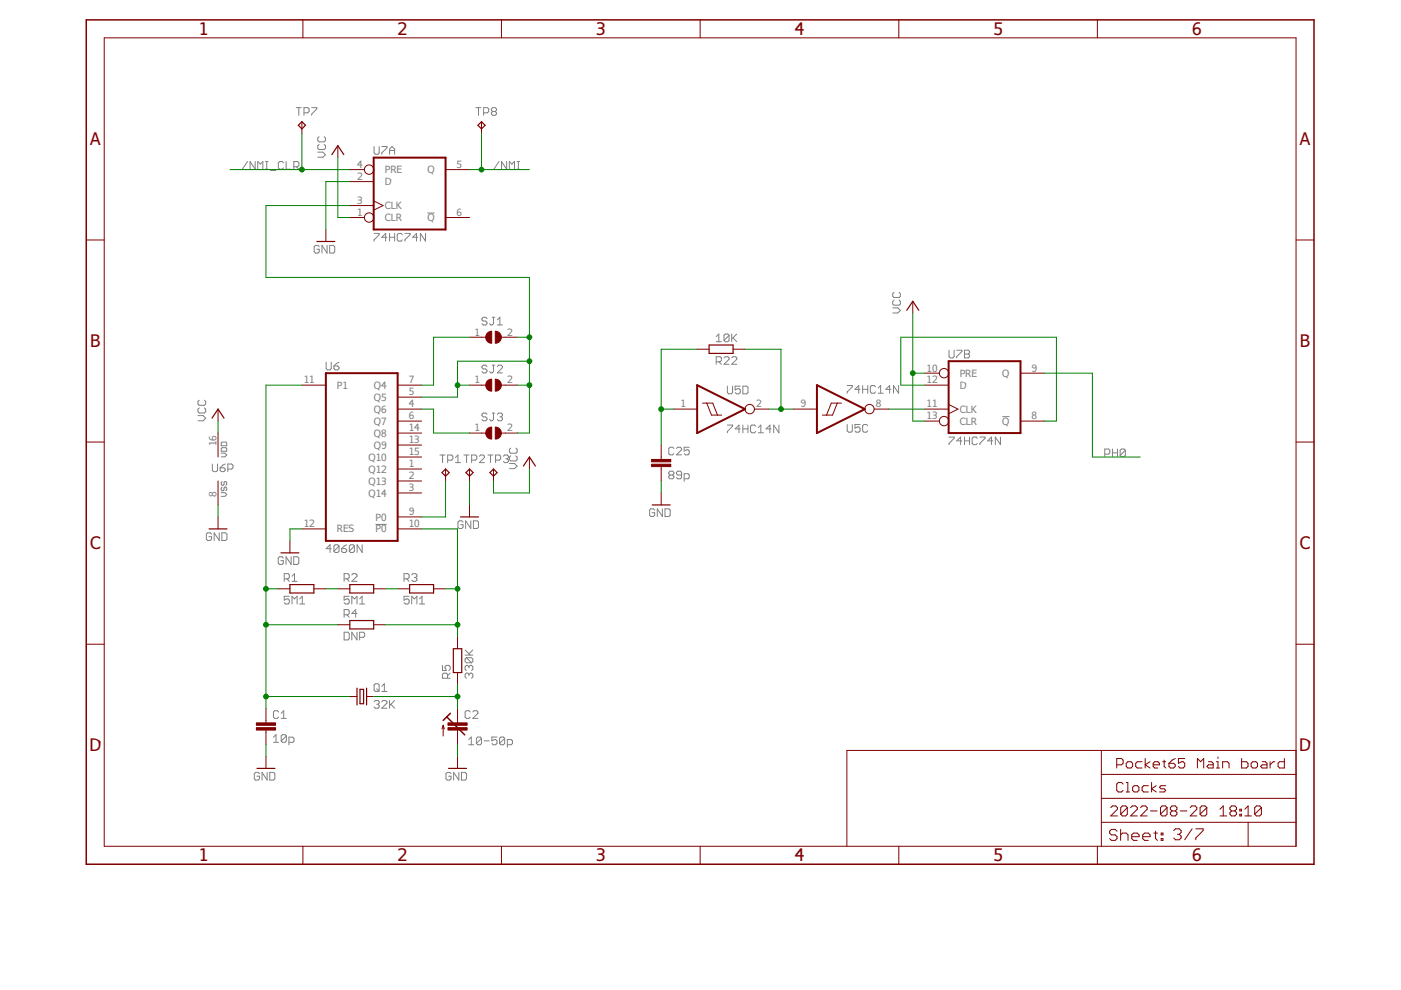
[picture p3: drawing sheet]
<svg xmlns="http://www.w3.org/2000/svg" width="297mm" height="210mm" viewBox="0 0 297 210" stroke-linecap="round" stroke-linejoin="round" font-family="sans-serif">
<g fill="none" stroke="#808080" stroke-width=".21">
<path d="M52.5 34.2l-1.1 1.7M54.1 34.2v1.7l-1.1-1.7v1.7M54.7 35.9v-1.7l.5 .6 .5-.6v1.7M56.3 35.9h.5M56.3 34.2h.5M56.6 34.2v1.7M57.4 36.2h1.1M60.1 34.5l-.3-.3h-.5l-.3 .3v1.1l.3 .3h.5l.3-.3M60.7 34.2v1.7h1M62.3 35.3h.8l.3-.2v-.6l-.3-.3h-.8v1.7M62.8 22.8h1.1M62.8 35.3l.6 .6"/>
<path d="M63.4 22.8v1.6M64.5 23.9h.8l.2-.3v-.5l-.2-.3h-.8v1.6M66.1 22.8h1.1v.3l-1.1 1.1v.2M67.4 32.3h1.1l.5 .5-.5 .5h-1.1M67.6 30.6l-.2 .3v.5l.2 .3h1.1l.3-.3v-.5l-.3-.3M67.6 29l-.2 .3v.5l.2 .3h1.1l.3-.3v-.5l-.3-.3M79.3 31.1v1.3l.3 .3h.5l.3-.3v-1.3M80.9 31.1h1.1v.2l-1.1 1.1v.3M82.6 32.7v-1.1l.5-.5 .6 .5v1.1M82.6 31.9h1.1M100.9 22.8h1.1M101.5 22.8v1.6"/>
<path d="M102.5 23.9h.9l.2-.3v-.5l-.2-.3h-.9v1.6M104.4 23.6l-.2-.2v-.3l.2-.3h.6l.3 .3v.3l-.3 .2M104.4 23.6l-.2 .3v.3l.2 .2h.6l.3-.2v-.3l-.3-.3M104.4 23.6h.6M105.8 34.2l-1.1 1.7M107.4 34.2v1.7l-1.1-1.7v1.7M108 35.9v-1.7l.5 .6 .6-.6v1.7M109.6 35.9h.6M109.6 34.2h.6M109.9 34.2v1.7M67.7 52.3l-.3-.3h-.5l-.3 .3v1.1l.3 .3h.5l.3-.3v-.5h-.5M69.3 52v1.7l-1-1.7v1.7"/>
<path d="M69.9 52h.8l.3 .3v1.1l-.3 .3h-.8zM79.3 49.5h1.1v.3l-1.1 1v.3M82 50.3h-1.1l.9-.8v1.6M82.6 50.3h1.1M82.6 49.5v1.6M83.7 49.5v1.6M85.3 49.8l-.3-.3h-.5l-.3 .3v1l.3 .3h.5l.3-.3M85.9 49.5h1.1v.3l-1.1 1v.3M88.6 50.3h-1.1l.8-.8v1.6M90.2 49.5v1.6l-1.1-1.6v1.6M90.6 45.2h1.5M69.2 76.8v1.3l.2 .3h.6l.2-.3v-1.3"/>
<path d="M70.8 77.6h.8l.3 .3v.2l-.3 .3h-.5l-.3-.3zM71.9 76.8l-.6 .3-.5 .5M103.3 67.5l-.3-.2h-.6l-.2 .2v.3l.2 .3h.6l.3 .2v.3l-.3 .3h-.6l-.2-.3M103.3 77.7l-.3-.3h-.6l-.2 .3v.3l.2 .2h.6l.3 .3v.3l-.3 .3h-.6l-.2-.3M104.4 67.3h.5M104.4 77.4h.5M104.6 67.3v1.3l-.2 .3h-.3l-.3-.3M104.6 77.4v1.4l-.2 .3h-.3l-.3-.3M105.5 68.9h1M105.5 67.8l.5-.5v1.6M105.5 77.7l.2-.3h.6l.2 .3v.3l-1 1.1h1M151.8 71.4l.6-.6v1.7"/>
<path d="M151.8 72.5h1.2M151.8 76.7h.9l.3-.3v-.5l-.3-.3h-.9v1.6M152.4 76.7l.6 .5M153.5 75.9l.3-.3h.5l.3 .3v.3l-1.1 1h1.1M154.6 71.1v1.1l-.3 .3h-.5l-.3-.3M154.6 71.1l-.3-.3h-.5l-.3 .3v1.1M154.6 71.1l-1.1 1.1M155.1 70.8v1.7M155.1 75.9l.3-.3h.6l.2 .3v.3l-1.1 1h1.1M155.4 71.6l.8 .9M156.2 70.8l-1.1 1.1M189.3 65.3h1.1l.5 .5-.5 .6h-1.1"/>
<path d="M189.5 63.6l-.2 .3v.6l.2 .2h1.1l.3-.2v-.6l-.3-.3M189.5 62l-.2 .3v.5l.2 .3h1.1l.3-.3v-.5l-.3-.3M201.2 74.3v1.3l.3 .3h.5l.3-.3v-1.3M202.8 74.3h1.1v.2l-1.1 1.1v.3M204.5 74.3h.8l.3 .2v.3l-.3 .3 .3 .2v.3l-.3 .3h-.8zM204.5 75.1h.8M42 88.1h1.1l.5 .6-.5 .5h-1.1M42.2 86.5l-.2 .3v.5l.2 .3h1.1l.3-.3v-.5l-.3-.3M42.2 84.9l-.2 .2v.6l.2 .2h1.1l.3-.2v-.6l-.3-.2M45 98.4v1.3l.3 .3h.5l.3-.3v-1.3M46.7 99.2h.8l.3 .3v.2l-.3 .3h-.6l-.2-.3zM46.9 96.1h.8l.4 .4-.4 .4h-.8"/>
<path d="M46.9 95.1l.2-.2h.8l.2 .2v.6h-1.2zM47.1 93.7h.8l.2 .2v.6h-1.2v-.6zM47.8 98.4l-.6 .2-.5 .6M48.3 99.5h.8l.3-.3v-.6l-.3-.2h-.8v1.6M93.3 96.5h1.1M93.8 96.5v1.6M94.9 97.6h.8l.3-.3v-.6l-.3-.2h-.8v1.6M96.6 97l.5-.5v1.6M96.6 98.1h1M98.4 96.5h1M98.9 96.5v1.6M100 97.6h.8l.3-.3v-.6l-.3-.2h-.8v1.6"/>
<path d="M101.6 96.7l.3-.2h.5l.3 .2v.3l-1.1 1.1h1.1M103.3 87.8l-.3-.2h-.6l-.2 .2v.3l.2 .3h.6l.3 .3v.2l-.3 .3h-.6l-.2-.3M103.4 96.5h1.1M104 96.5v1.6M104.4 87.6h.5M104.6 87.6v1.3l-.2 .3h-.3l-.3-.3M105.1 97.6h.8l.3-.3v-.6l-.3-.2h-.8v1.6M105.5 87.8l.2-.2h.6l.2 .2v.3l-.2 .3M106 88.4h.3M106.3 88.4l.2 .3v.2l-.2 .3h-.6l-.2-.3M106.7 96.7l.3-.2h.5l.3 .2v.3l-.3 .3M107.3 97.3h.2"/>
<path d="M107.5 97.3l.3 .3v.2l-.3 .3h-.5l-.3-.3M108 98.3h1.1l.5 .5-.5 .6h-1.1M108.3 96.6l-.3 .3v.6l.3 .2h1.1l.2-.2v-.6l-.2-.3M108.3 95l-.3 .3v.5l.3 .3h1.1l.2-.3v-.5l-.2-.3M142.9 95.1l-.3-.3h-.6l-.2 .3v1.1l.2 .2h.6l.3-.2M143.4 95.1l.3-.3h.5l.3 .3v.3l-1.1 1h1.1M146.1 94.8h-1v.8l.5-.2h.3l.2 .2v.6l-.2 .2h-.6l-.2-.2M154.2 90.1h1.1v.3l-1.1 1.1v.3M154.2 81.9v1.3l.3 .3h.5l.3-.3v-1.3M157 90.9h-1.1l.8-.8v1.7M157 81.9h-1.1v.8l.5-.3h.3l.3 .3v.5l-.3 .3h-.6l-.2-.3M157.5 90.9h1.1"/>
<path d="M157.5 81.9h.8l.3 .2v1.1l-.3 .3h-.8zM157.5 90.1v1.7M158.6 90.1v1.7M160.2 90.4l-.2-.3h-.6l-.3 .3v1.1l.3 .3h.6l.2-.3M160.8 91.8h1.1M160.8 90.7l.5-.6v1.7M163.5 90.9h-1.1l.8-.8v1.7M165.1 90.1v1.7l-1.1-1.7v1.7M179.6 81.7h1.1v.3l-1.1 1.1v.3M179.6 90v1.4l.3 .2h.5l.3-.2v-1.4M182.4 82.5h-1.1l.8-.8v1.7M182.4 90h-1.1v.8l.5-.3h.3l.3 .3v.6l-.3 .2h-.6l-.2-.2"/>
<path d="M182.9 82.5h1.1M182.9 81.7v1.7M184 90.3l-.3-.3h-.5l-.3 .3v1.1l.3 .2h.5l.3-.2M184 81.7v1.7M185.6 82l-.2-.3h-.6l-.3 .3v1.1l.3 .3h.6l.2-.3M186.2 83.4h1.1M186.2 82.3l.5-.6v1.7M188.9 82.5h-1.1l.8-.8v1.7M190.5 81.7v1.7l-1.1-1.7v1.7M201.2 92.7h1.1v.2l-1.1 1.1v.3M203.9 93.5h-1.1l.9-.8v1.6M204.5 93.5h1.1"/>
<path d="M204.5 92.7v1.6M205.6 92.7v1.6M207.2 92.9l-.3-.2h-.5l-.3 .2v1.1l.3 .3h.5l.3-.3M207.8 92.7h1.1v.2l-1.1 1.1v.3M210.5 93.5h-1.1l.8-.8v1.6M212.1 92.7v1.6l-1.1-1.6v1.6M212.5 88.3h1.5M234.2 96.3h.8l.3-.3v-.5l-.3-.3h-.8v1.6M235.9 95.2v1.6M235.9 96h1M236.9 95.2v1.6M238.6 95.5v1.1l-.3 .2h-.5l-.3-.2"/>
<path d="M238.6 95.5l-.3-.3h-.5l-.3 .3v1.1M238.6 95.5l-1.1 1.1M44.9 113.2l-.3-.2h-.6l-.2 .2v1.1l.2 .3h.6l.3-.3v-.5h-.6M46.5 113v1.6l-1.1-1.6v1.6M46.9 104.5h.8l.4 .3-.4 .4h-.8M47 113h.8l.3 .2v1.1l-.3 .3h-.8zM47.1 102.1l-.2 .2v.4l.2 .2 .4-.2v-.4l.2-.2 .4 .2v.4l-.2 .2M47.1 103.3l-.2 .2v.4l.2 .2 .4-.2v-.4l.2-.2 .4 .2v.4l-.2 .2M60.1 118.3l-.3-.3h-.5l-.3 .3v1.1l.3 .3h.5l.3-.3v-.5h-.6M61.7 118v1.7l-1.1-1.7v1.7M62.3 118h.8l.3 .3v1.1l-.3 .3h-.8zM70.2 116.3h-1l.8-.8v1.6"/>
<path d="M71.9 115.8l-.3-.3h-.5l-.3 .3v1.1M71.9 115.8v1.1l-.3 .2h-.5l-.3-.2M71.9 115.8l-1.1 1.1M72.4 116.3h.8l.3 .3v.3l-.3 .2h-.5l-.3-.2zM73.5 115.5l-.5 .3-.6 .5M75.1 115.8l-.2-.3h-.6l-.2 .3v1.1M75.1 115.8v1.1l-.2 .2h-.6l-.2-.2M75.1 115.8l-1 1.1M76.8 115.5v1.6l-1.1-1.6v1.6M79.6 111.2h2.4M98.2 110.7l-.3-.3h-.5l-.3 .3v1.1l.3 .3h.5l.3-.3v-.5h-.6M99.8 110.4v1.7l-1.1-1.7v1.7"/>
<path d="M100.4 110.4h.8l.3 .3v1.1l-.3 .3h-.8zM138.8 108.2l-.3-.3h-.5l-.3 .3v1l.3 .3h.5l.3-.3v-.5h-.5M140.4 107.9v1.6l-1-1.6v1.6M141 107.9h.8l.3 .3v1l-.3 .3h-.8zM142 100.7l-.2-.3v-.2l.2-.3h.6l.3 .3v.2l-.3 .3M142 100.7l-.2 .3v.3l.2 .2h.6l.3-.2v-.3l-.3-.3M142 100.7h.6M144.5 100.7h-.8l-.3-.3v-.2l.3-.3h.5l.3 .3v1.1l-.3 .2h-.5l-.3-.2M145.1 101.5h.8l.2-.2v-.6l-.2-.3h-.8v1.7M60.3 122.7h.8l.2-.3v-.5l-.2-.3h-.8v1.7M60.8 122.7l.5 .6M61.3 126.4h-1v.9l.8-.3 .2 .3v.5l-.2 .3h-.6l-.2-.3"/>
<path d="M61.9 128.1v-1.7l.5 .6 .6-.6v1.7M61.9 122.2l.5-.6v1.7M61.9 123.3h1.1M63.5 128.1h1.1M63.5 127l.6-.6v1.7M73 122.7h.8l.2-.3v-.5l-.2-.3h-.8v1.7M73 130.3h.8l.2-.2v-.6l-.2-.3h-.8v1.7M73 134h.8l.2 .3v1.1l-.2 .3h-.8zM73.5 122.7l.5 .6M73.5 130.3l.5 .6M74 126.4h-1v.9l.5-.3h.3l.2 .3v.5l-.2 .3h-.6l-.2-.3M74.6 121.9l.3-.3h.5l.3 .3v.3l-1.1 1.1h1.1"/>
<path d="M74.6 128.1v-1.7l.5 .6 .6-.6v1.7M75.7 134v1.7l-1.1-1.7v1.7M75.7 130.1h-1.1l.8-.9v1.7M76.2 128.1h1.1M76.2 127l.6-.6v1.7M76.2 135.1h.8l.3-.2v-.6l-.3-.3h-.8v1.7M85.7 122.7h.8l.2-.3v-.5l-.2-.3h-.8v1.7M86.2 122.7l.5 .6M86.7 126.4h-1v.9l.5-.3h.3l.2 .3v.5l-.2 .3h-.6l-.2-.3M87.3 128.1v-1.7l.5 .6 .6-.6v1.7M87.3 121.9l.3-.3h.5l.3 .3v.3l-.3 .2M87.8 122.4h.3"/>
<path d="M88.1 122.4l.3 .3v.3l-.3 .3h-.5l-.3-.3M88.9 128.1h1.1M88.9 127l.6-.6v1.7M98.6 138.9h1.6M98.6 137.8l1.1 1.1M98.9 139.4l-.3 .3v.6l.3 .2h1.1M98.9 139.4h1.1l.2 .3v.6l-.2 .2M98.9 139.4l1.1 1.1M100.2 137.8l-.8 .8M58 156.3l.5-.5v1.6M58 157.4h1.1M59.1 151l-.3-.3h-.5l-.3 .3v1l.3 .3h.5l.3-.3"/>
<path d="M59.6 152.3h1.1M59.6 151.2l.6-.5v1.6M60.7 156v1.1l-.3 .3h-.5l-.3-.3M60.7 156l-.3-.2h-.5l-.3 .2v1.1M60.7 156l-1.1 1.1M61.3 157.4h.8l.2-.3v-.5l-.2-.3h-.8v1.6M79.3 145.2l.3-.2h.5l.3 .2v1.1l-.3 .3h-.5l-.3-.3zM79.3 148.8l.3-.3h.5l.3 .3v.3l-.3 .2M79.9 149.3h.2M79.9 146l.5 .6M80.1 149.3l.3 .3v.3l-.3 .3h-.5l-.3-.3M80.9 148.8l.3-.3h.6l.2 .3v.3l-1.1 1.1h1.1"/>
<path d="M80.9 146.6h1.1M80.9 145.5l.6-.5v1.6M82.6 148.5v1.7M82.9 149.3l.8 .9M83.7 148.5l-1.1 1.1M93.8 141.1v1.1h.8l-.2-.6v-.2l.2-.3h.6l.2 .3v.5l-.2 .3M94.9 143.8v-.8l-.3-.3h-.5l-.3 .3v.8h1.6M95.4 142.7l-.5 .6M99.4 156.8l.5-.5v1.6M99.4 157.9h1.1M99.4 143l-.3-.3h-.2l-.3 .3v.5l.3 .3M99.4 141.4l-.3-.3h-.2l-.3 .3v.5l.3 .3"/>
<path d="M99.4 143l.3-.3h.3l.2 .3v.5l-.2 .3M99.4 141.4v.2M99.4 143v.3M99.4 141.4l.3-.3h.3l.2 .3v.5l-.2 .3M99.7 151l-.3-.3h-.5l-.3 .3v1l.3 .3h.5l.3-.3M100.2 151l.3-.3h.6l.2 .3v.2l-1.1 1.1h1.1M102.1 156.5v1.1l-.3 .3h-.5l-.3-.3M102.1 156.5l-.3-.2h-.5l-.3 .2v1.1M102.1 156.5l-1.1 1.1M102.7 157.1h1M105.4 156.3h-1.1v.8l.8-.3 .3 .3v.5l-.3 .3h-.5l-.3-.3M107 156.5v1.1l-.3 .3h-.5l-.3-.3"/>
<path d="M107 156.5l-.3-.2h-.5l-.3 .2v1.1M107 156.5l-1.1 1.1M107.6 157.9h.8l.2-.3v-.5l-.2-.3h-.8v1.6M55 164l-.3-.2h-.5l-.3 .2v1.1l.3 .3h.5l.3-.3v-.5h-.5M56.6 163.8v1.6l-1-1.6v1.6M57.2 163.8h.8l.3 .2v1.1l-.3 .3h-.8zM95.6 164l-.2-.2h-.6l-.2 .2v1.1l.2 .3h.6l.2-.3v-.5h-.5M97.3 163.8v1.6l-1.1-1.6v1.6M97.8 163.8h.8l.3 .2v1.1l-.3 .3h-.8z"/>
</g>
<g fill="none" stroke="#800000" stroke-width=".21">
<path d="M22.1 8h252.7v171.4h-252.7zM64.2 4.2v3.8M106.3 4.2v3.8M148.4 4.2v3.8M190.6 4.2v3.8M232.7 4.2v3.8M64 25.8v2.5M71.6 30.9v2.5M74.2 38.5h5M74.2 36h3.1M94.5 36h5M102.1 25.8v2.5"/>
<path d="M18.3 50.9h3.8M69.1 48.7v2.5M74.2 46.1h3.1M74.2 43.6h5M79.2 42.6l2 1-2 1M94.5 46.1h5M274.8 50.9h3.8M99.5 71.5h3.5M106.3 71.5h3.4M147.8 74h2.5M155.4 74h2.6M193.5 63.9v2.5"/>
<path d="M196.1 79.1h3.1M216.4 79.1h5M18.3 93.7h3.8M46.2 86.7v2.6M46.2 91.8v5.1M64 81.7h5.1M84.3 89.3h5.1M84.3 81.7h5.1M84.3 86.7h5.1M84.3 99.4h5.1M84.3 84.2h5.1M84.3 94.4h5.1"/>
<path d="M84.3 91.8h5.1M84.3 96.9h5.1M94.5 99.4v2.6M99.5 81.7h3.5M99.5 91.8h3.5M99.5 99.4v2.6M104.6 99.4v2.6M106.3 81.7h3.4M106.3 91.8h3.4M112.2 96.9v2.5M140.2 94.4v3M140.2 98.9v3.1"/>
<path d="M142.7 86.7h5.1M148.9 85.5h2.2l1 2.5M149.8 85.5l1.1 2.5h2.1M159.9 86.7h3.1M168.1 86.7h5.1M177.5 85.5l-1 2.5h-2.2M178.4 85.5h-2.1l-1.1 2.5M185.3 86.7h3.1M196.1 89.3h3.1M196.1 81.7h5M196.1 86.7h5M201.1 85.7l2 1-2 1"/>
<path d="M216.4 89.3h5M274.8 93.7h3.8M46.2 102v5.1M46.2 109.6v2.5M61.5 114.7v2.5M64 112.1h5.1M84.3 102h5.1M84.3 104.5h5.1M84.3 109.6h5.1M84.3 112.1h5.1M99.5 107.1v2.5M140.2 104.5v2.6"/>
<path d="M18.3 136.6h3.8M58.9 124.8h2.6M66.5 124.8h2.6M71.6 124.8h2.6M71.6 132.5h2.6M79.2 124.8h2.6M79.2 132.5h2.6M84.3 124.8h2.5M91.9 124.8h2.6M97 135v2.5M274.8 136.6h3.8M56.4 150.2v3.1"/>
<path d="M56.4 154.8v3M74.2 147.7h1.5M77.7 147.7h1.5M94 153.8v2.3M94 153.8l-.3 .7M94 153.8l.2 .7M97 142.6v2.5M97 150.2v3.1M97 154.8v3M233.5 159.1v20.3M274.8 159.1h-95.2v20.3M56.4 160.4v2.5"/>
<path d="M64.2 179.4v3.8M97 160.4v2.5M106.3 179.4v3.8M148.4 179.4v3.8M190.6 179.4v3.8M232.7 179.4v3.8M233.5 174.3h41.3M233.5 169.3h41.3M233.5 164.2h41.3M235.5 171.2l.4-.3h.7l.3 .3v.4l-1.4 1.4h1.4M236.8 162.2h1l.3-.4v-.6l-.3-.4h-1v2M236.8 176.2l-.4-.3h-.8l-.3 .3v.4l.3 .4h.8l.4 .4v.4l-.4 .4h-.8l-.3-.4"/>
<path d="M237.6 177l.4-.4h.8l.4 .4v1.2M237.6 175.9v2.3M238.1 166.2l-.3-.3h-.7l-.3 .3v1.4l.3 .3h.7l.3-.3M238.8 161.8l.3-.3h.7l.3 .3v.7l-.3 .3h-.7l-.3-.3zM238.8 165.9h.3v2M238.8 167.9h.7M239 171.2l-.3-.3h-.7l-.4 .3v1.4M239 171.2v1.4l-.3 .4h-.7l-.4-.4M239 171.2l-1.4 1.4M239.7 171.2l.4-.3h.7l.3 .3v.4l-1.4 1.4h1.4M239.9 177.4h1.6v-.4l-.4-.4h-.8l-.4 .4v.8l.4 .4h.8M240.5 166.6h.6l.4 .3v.7l-.4 .3h-.6l-.4-.3v-.7z"/>
<path d="M241.8 171.2l.4-.3h.7l.3 .3v.4l-1.4 1.4h1.4M242.1 161.5h-1l-.3 .3v.7l.3 .3h1M242.3 177.4h1.5v-.4l-.3-.4h-.8l-.4 .4v.8l.4 .4h.8M242.8 160.8v2M243.5 166.6h-1l-.4 .3v.7l.4 .3h1M243.8 161.5l-1 .7 1 .6M243.9 171.9h1.4M244.2 165.9v2M244.5 162.2h1.3v-.4l-.3-.3h-.7l-.3 .3v.7l.3 .3h.7M244.6 176.6h.8M245 176.2v1.6l.4 .4M245.2 166.6l-1 .6 1 .7"/>
<path d="M246.2 176.6h.4v.4h-.4zM246.2 177.8h.4v.4h-.4zM246.5 161.5h.7M246.8 161.2v1.3l.4 .3M247.2 166.6h-1l-.4 .3 .4 .3h.6l.4 .4-.4 .3h-1M247.4 171.2v1.4l-.3 .4h-.7l-.4-.4M247.4 171.2l-.3-.3h-.7l-.4 .3v1.4M247.4 171.2l-1.4 1.4M247.8 161.8h1l.4 .4v.3l-.4 .3h-.6l-.4-.3zM248.5 171.9l-.4 .4v.3l.4 .4h.7l.3-.4v-.3l-.3-.4M248.5 171.9l-.4-.3v-.4l.4-.3h.7l.3 .3v.4l-.3 .3M248.5 171.9h.7"/>
<path d="M248.9 176.1l.3-.4h.8l.4 .4v.4l-.4 .4M249.2 160.8l-.7 .4-.7 .6M249.6 176.9h.4M250 176.9l.4 .4v.4l-.4 .4h-.8l-.3-.4M250.2 171.9h1.5M251.2 160.8h-1.3v1l.6-.3h.3l.4 .3v.7l-.4 .3h-.6l-.3-.3M252.3 171.2l.4-.3h.7l.3 .3v.4l-1.4 1.4h1.4M252.8 175.7l-1.6 2.4M253.5 175.7h1.6v.4l-1.6 1.6v.4M253.9 162.8v-2l.7 .7 .6-.7v2M255.9 171.2v1.4l-.4 .4h-.7l-.4-.4M255.9 171.2l-.4-.3h-.7l-.4 .3v1.4"/>
<path d="M255.9 171.2l-1.5 1.4M256.2 161.5h.7l.3 .3v1h-1l-.3-.3 .3-.3h1M257.9 162.8h.7M257.9 161.5h.3v1.3M258.2 160.5v.3M258.7 173h1.4M258.7 171.6l.7-.7v2.1M259.2 162.8v-1.3h1l.4 .3v1M261.1 171.9l-.3 .4v.3l.3 .4h.7l.4-.4v-.3l-.4-.4M261.1 171.9l-.3-.3v-.4l.3-.3h.7l.4 .3v.4l-.4 .3M261.1 171.9h.7M262.9 172.6h.3v.4h-.3z"/>
<path d="M262.9 171.6h.3v.3h-.3zM263.2 160.8v2h1.1l.3-.3v-.7l-.3-.3h-1.1M263.9 171.6l.7-.7v2.1M263.9 173h1.4M264.6 174.3v5.1M265.3 161.8l.3-.3h.7l.3 .3v.7l-.3 .3h-.7l-.3-.3zM267.4 171.2v1.4l-.3 .4h-.7l-.4-.4M267.4 171.2l-.3-.3h-.7l-.4 .3v1.4M267.4 171.2l-1.4 1.4M267.6 161.5h.7l.3 .3v1h-1l-.3-.3 .3-.3h1M269.3 161.5v1.3M270.3 161.5h-.3l-.7 .7"/>
<path d="M272.3 160.8v2h-1l-.3-.3v-.7l.3-.3h1"/>
<circle cx="78.3" cy="36" r=".99"/>
<circle cx="78.3" cy="46.1" r=".99"/>
<circle cx="200.2" cy="79.1" r=".99"/>
<circle cx="159" cy="86.7" r=".99"/>
<circle cx="184.3" cy="86.7" r=".99"/>
<circle cx="200.2" cy="89.3" r=".99"/>
</g>
<path d="M18.3 4.2h260.3v179h-260.3zM94.7 152l3.8 3.8M95.5 151.2l-1.5 1.6" fill="none" stroke="#800000" stroke-width=".32"/>
<path d="M79.2 33.4h15.3v15.3h-15.3zM69.1 79.1h15.2v35.6h-15.2zM201.1 76.6h15.3v15.2h-15.3zM147.8 81.7l10.2 5-10.2 5.1zM173.2 81.7l10.2 5-10.2 5.1z" fill="none" stroke="#800000" stroke-width=".42"/>
<g fill="none" stroke="#800000" stroke-width=".25">
<path d="M63.2 26.6l.8-.8 .8 .8-.8 .7zM70.4 32.8l1.2-1.9 1.3 1.9M101.3 26.6l.8-.8 .7 .8-.7 .7zM67.2 51.2h3.8M150.3 73.2h5.1v1.7h-5.1zM192.3 65.8l1.2-1.9 1.3 1.9M45 88.6l1.2-1.9 1.3 1.9M111 98.8l1.2-1.9 1.3 1.9M44.3 112.1h3.8M59.6 117.2h3.8M93.7 100.2l.8-.8 .7 .8-.7 .8zM97.6 109.6h3.9"/>
<path d="M98.8 100.2l.7-.8 .8 .8-.8 .8zM103.9 100.2l.7-.8 .8 .8-.8 .8zM138.3 107.1h3.8M61.5 124h5v1.7h-5zM74.2 124h5v1.7h-5zM74.2 131.6h5v1.7h-5zM86.8 124h5.1v1.7h-5.1zM96.1 137.5h1.8v5.1h-1.8zM75.7 145.9v3.6M76.3 146.2h.8v3h-.8zM77.7 145.9v3.6M54.5 162.9h3.8"/>
<path d="M95.1 162.9h3.8"/>
</g>
<g fill="#800000" stroke="#800000" stroke-width=".21">
<path d="M54.4 154.3h4v.5h-4z"/>
<path d="M54.4 153.3h4v.5h-4z"/>
<path d="M95 154.3h4v.5h-4z"/>
<path d="M95 153.3h4v.5h-4z"/>
<path d="M138.2 98.4h4v.5h-4z"/>
<path d="M138.2 97.4h4v.5h-4z"/>
</g>
<g fill="#800000" stroke="#800000" stroke-width=".21">
<path d="M105 70.2a1.27 1.27 0 0 1 1.3 1.3 1.27 1.27 0 0 1-1.3 1.3z" fill-rule="evenodd"/>
<path d="M103.3 70.7l.9-.5v2.6a1.27 1.27 0 0 1-1.1-.8 1.27 1.27 0 0 1 .2-1.3z" fill-rule="evenodd"/>
<path d="M105 80.4a1.27 1.27 0 0 1 1.3 1.3 1.27 1.27 0 0 1-1.3 1.2z" fill-rule="evenodd"/>
<path d="M103.3 80.8l.9-.4v2.5a1.27 1.27 0 0 1-1.1-.7 1.27 1.27 0 0 1 .2-1.4z" fill-rule="evenodd"/>
<path d="M105 90.6a1.27 1.27 0 0 1 1.3 1.2 1.27 1.27 0 0 1-1.3 1.3z" fill-rule="evenodd"/>
<path d="M103.3 91l.9-.4v2.5a1.27 1.27 0 0 1-1.1-.8 1.27 1.27 0 0 1 .2-1.3z" fill-rule="evenodd"/>
</g>
<g fill="none" stroke="#008000" stroke-width=".21">
<path d="M48.8 36h25.4M64 28.3v7.7M71.6 33.4v12.7h2.6M74.2 38.5h-5.1v10.2M99.5 36h12.7M102.1 28.3v7.7M74.2 43.6h-17.8v15.2h55.8v33h-2.5M99.5 71.5h-7.6v10.2h-2.5M109.7 71.5h2.5M112.2 76.6h-15.2v7.6h-7.6M147.8 74h-7.6v20.4M158 74h7.6v12.7"/>
<path d="M193.5 66.4v22.9h2.6M193.5 79.1h2.6M221.4 79.1h10.2v17.8h10.2M46.2 89.3v2.5M64 81.7h-7.6v68.5M89.4 86.7h2.5v5.1h7.6M97 81.7h2.5M109.7 81.7h2.5M112.2 99.4v5.1h-7.6v-2.5M140.2 86.7h2.5M163 86.7h5.1M188.4 86.7h7.7"/>
<path d="M196.1 81.7h-5.1v-10.2h33v17.8h-2.6M46.2 107.1v2.5M64 112.1h-2.5v2.6M89.4 112.1h7.6v22.9M94.5 102v7.6h-5.1M99.5 102v5.1M140.2 102v2.5M56.4 124.8h2.5M56.4 132.5h15.2M69.1 124.8h2.5M81.8 124.8h2.5M81.8 132.5h15.2"/>
<path d="M94.5 124.8h2.5M56.4 157.8v2.6M56.4 147.7h17.8M79.2 147.7h17.8M97 145.1v5.1M97 157.8v2.6"/>
</g>
<g fill="#008000" stroke="#008000" stroke-width=".21">
<circle cx="193.5" cy="79.1" r=".51"/>
<circle cx="64" cy="36" r=".51"/>
<circle cx="102.1" cy="36" r=".51"/>
<circle cx="56.4" cy="147.7" r=".51"/>
<circle cx="56.4" cy="124.8" r=".51"/>
<circle cx="56.4" cy="132.5" r=".51"/>
<circle cx="97" cy="147.7" r=".51"/>
<circle cx="97" cy="132.5" r=".51"/>
<circle cx="97" cy="124.8" r=".51"/>
<circle cx="97" cy="81.7" r=".51"/>
<circle cx="112.2" cy="76.6" r=".51"/>
<circle cx="112.2" cy="81.7" r=".51"/>
<circle cx="112.2" cy="71.5" r=".51"/>
<circle cx="165.6" cy="86.7" r=".51"/>
<circle cx="140.2" cy="86.7" r=".51"/>
</g>
<g font-size="3.7" fill="#800000">
<text x="42.2" y="7.4">1</text>
<text x="84.3" y="7.4">2</text>
<text x="126.4" y="7.4">3</text>
<text x="168.5" y="7.4">4</text>
<text x="210.6" y="7.4">5</text>
<text x="252.7" y="7.4">6</text>
<text x="19.1" y="30.7">A</text>
<text x="275.6" y="30.7">A</text>
<text x="19.1" y="73.6">B</text>
<text x="275.6" y="73.6">B</text>
<text x="19.1" y="116.4">C</text>
<text x="275.6" y="116.4">C</text>
<text x="18.9" y="159.3">D</text>
<text x="275.4" y="159.3">D</text>
<text x="42.2" y="182.6">1</text>
<text x="84.3" y="182.6">2</text>
<text x="126.4" y="182.6">3</text>
<text x="168.5" y="182.6">4</text>
<text x="210.6" y="182.6">5</text>
<text x="252.7" y="182.6">6</text>
</g>
<g font-size="2.1" fill="#808080">
<text x="75.7" y="35.6">4</text>
<text x="96.8" y="35.6">5</text>
<text x="75.7" y="38.1">2</text>
<text x="81.6" y="39.3">D</text>
<text x="81.6" y="36.7">PRE</text>
<text x="90.6" y="36.7">Q</text>
<text x="75.7" y="45.8">1</text>
<text x="75.7" y="43.2">3</text>
<text x="81.6" y="46.9">CLR</text>
<text x="81.6" y="44.3">CLK</text>
<text x="90.6" y="46.9">Q</text>
<text x="96.8" y="45.8">6</text>
<text x="100.6" y="71.2">1</text>
<text x="107.5" y="71.2">2</text>
<text x="64.4" y="81.3">11</text>
<text x="71.4" y="82.4">P1</text>
<text x="79.3" y="82.4">Q4</text>
<text x="86.7" y="83.8">5</text>
<text x="86.7" y="81.3">7</text>
<text x="100.6" y="81.3">1</text>
<text x="107.5" y="81.3">2</text>
<text x="196.5" y="81.3">12</text>
<text x="196.5" y="78.8">10</text>
<text x="203.5" y="82.4">D</text>
<text x="203.5" y="79.9">PRE</text>
<text x="212.5" y="79.9">Q</text>
<text x="218.7" y="78.8">9</text>
<text x="79.3" y="87.5">Q6</text>
<text x="79.3" y="85">Q5</text>
<text x="86.7" y="86.4">4</text>
<text x="86.7" y="88.9">6</text>
<text x="144.3" y="86.4">1</text>
<text x="160.3" y="86.4">2</text>
<text x="169.7" y="86.4">9</text>
<text x="185.7" y="86.4">8</text>
<text x="196.5" y="88.9">13</text>
<text x="196.5" y="86.4">11</text>
<text x="203.5" y="87.5">CLK</text>
<text x="218.7" y="88.9">8</text>
<text x="45.9" y="94.6" transform="rotate(-90 45.9 94.6)">16</text>
<text x="79.3" y="90">Q7</text>
<text x="79.3" y="95.1">Q9</text>
<text x="79.3" y="92.6">Q8</text>
<text x="86.7" y="94">13</text>
<text x="86.7" y="91.5">14</text>
<text x="100.6" y="91.5">1</text>
<text x="107.5" y="91.5">2</text>
<text x="203.5" y="90">CLR</text>
<text x="212.5" y="90">Q</text>
<text x="78.1" y="100.2">Q12</text>
<text x="78.1" y="97.7">Q10</text>
<text x="86.7" y="99.1">1</text>
<text x="86.7" y="101.6">2</text>
<text x="86.7" y="96.5">15</text>
<text x="45.9" y="105.5" transform="rotate(-90 45.9 105.5)">8</text>
<text x="78.1" y="102.7">Q13</text>
<text x="78.1" y="105.3">Q14</text>
<text x="86.7" y="104.2">3</text>
<text x="64.4" y="111.8">12</text>
<text x="71.4" y="112.9">RES</text>
<text x="79.6" y="110.4">P0</text>
<text x="79.6" y="112.9">P0</text>
<text x="86.7" y="109.2">9</text>
<text x="86.7" y="111.8">10</text>
</g>
</svg>
